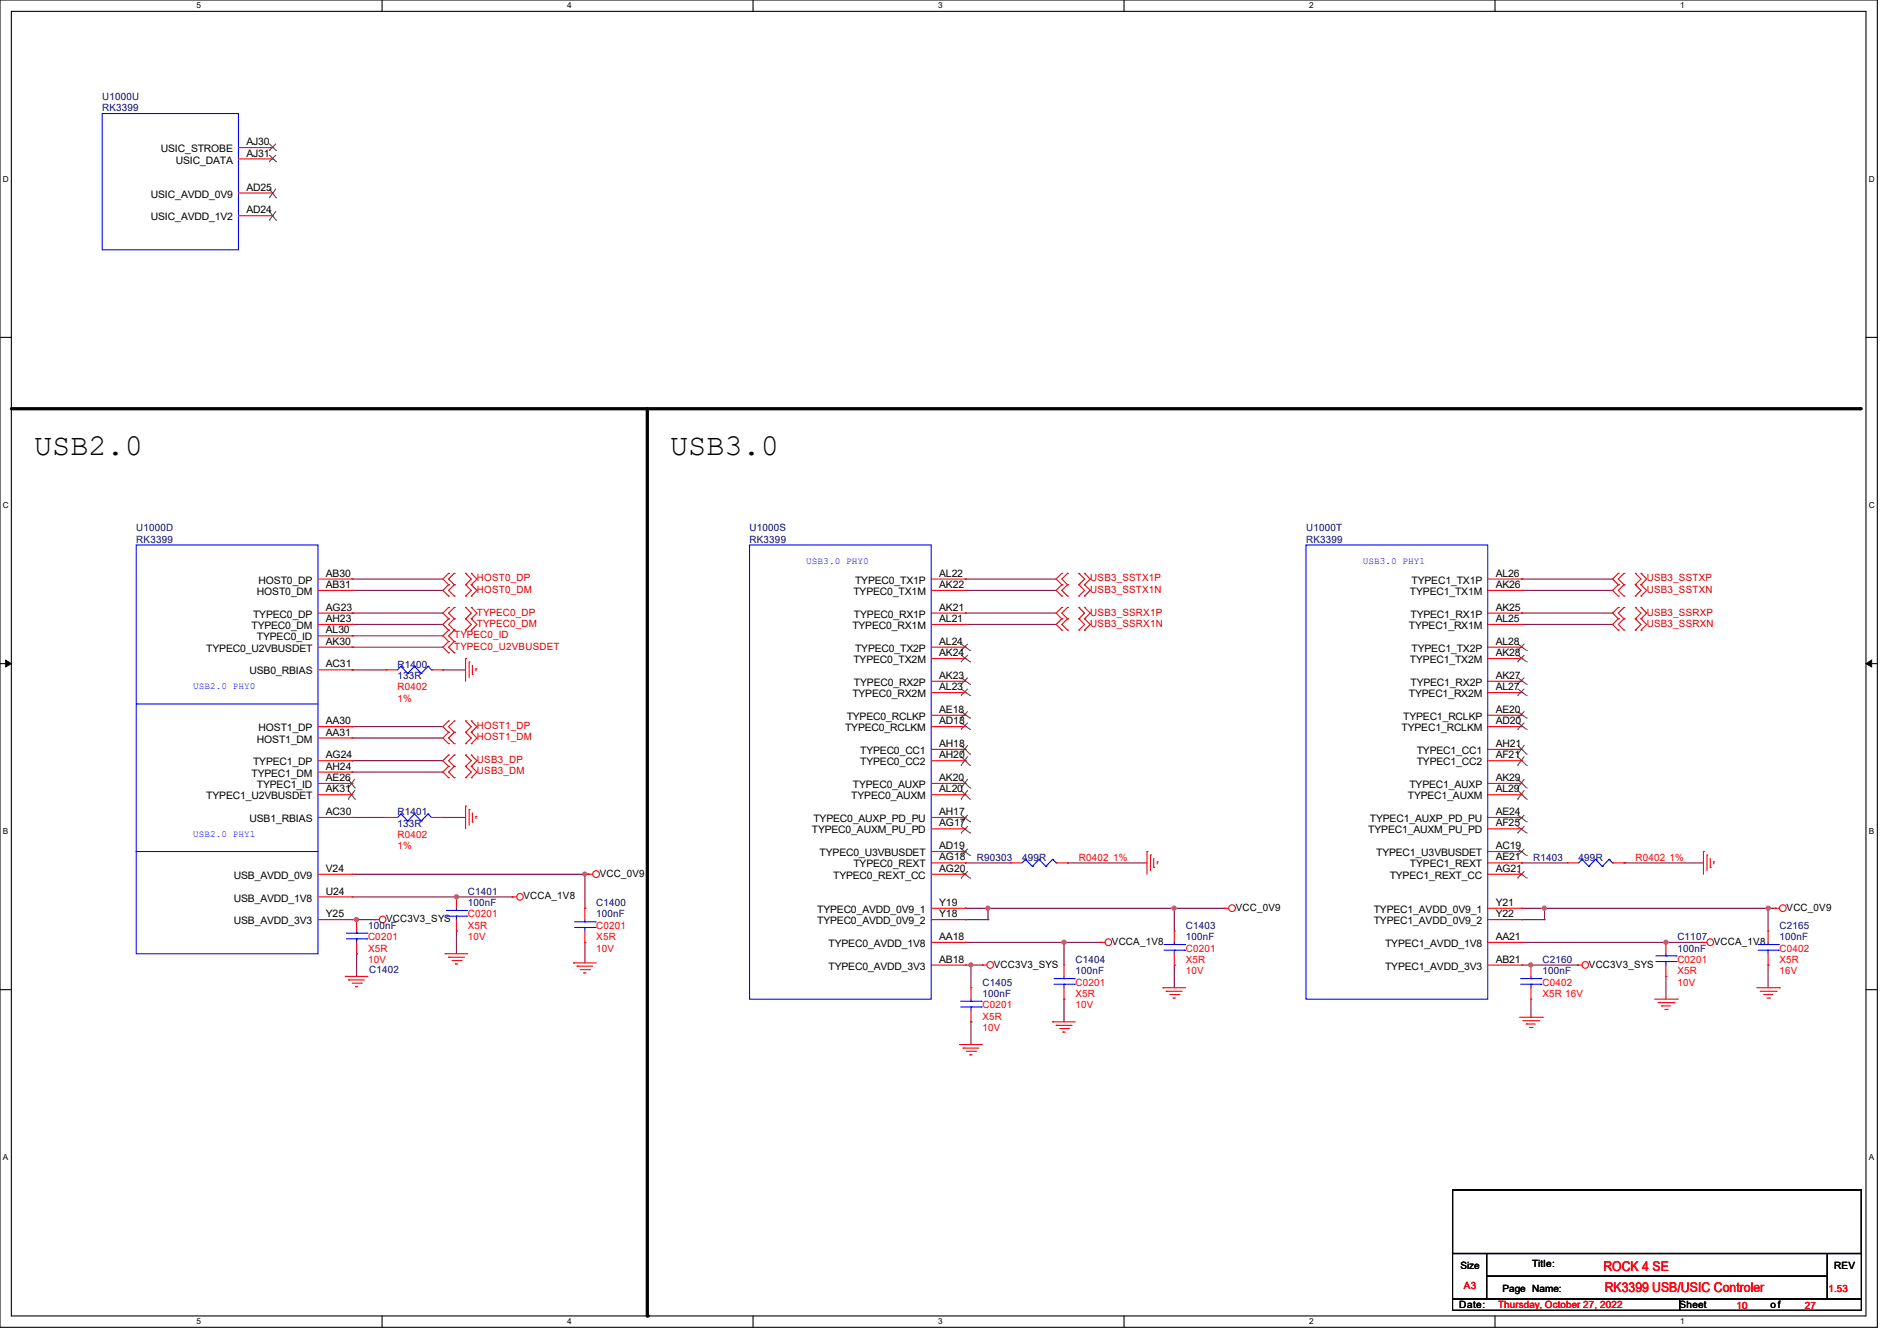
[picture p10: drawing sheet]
<svg xmlns="http://www.w3.org/2000/svg" width="297mm" height="210mm" viewBox="0 0 297 210" stroke-linecap="round" stroke-linejoin="round" font-family="sans-serif">
<path d="M0 0h293.9v207.9h-293.9zM1.8 1.8h290.3v204.3h-290.3z" fill="none" stroke="#000" stroke-width=".17"/>
<g fill="#fff">
<path d="M30.8 .2h.7v1.4h-.7z"/>
<path d="M30.8 206.2h.7v1.4h-.7z"/>
</g>
<path d="M59.8 0v1.8M59.8 206.1v1.8" fill="none" stroke="#000" stroke-width=".17"/>
<g fill="#fff">
<path d="M88.8 .2h.7v1.4h-.7z"/>
<path d="M88.8 206.2h.7v1.4h-.7z"/>
</g>
<path d="M117.9 0v1.8M117.9 206.1v1.8" fill="none" stroke="#000" stroke-width=".17"/>
<g fill="#fff">
<path d="M146.9 .2h.7v1.4h-.7z"/>
<path d="M146.9 206.2h.7v1.4h-.7z"/>
</g>
<path d="M176 0v1.8M176 206.1v1.8" fill="none" stroke="#000" stroke-width=".17"/>
<g fill="#fff">
<path d="M205 .2h.7v1.4h-.7z"/>
<path d="M205 206.2h.7v1.4h-.7z"/>
</g>
<path d="M234.1 0v1.8M234.1 206.1v1.8" fill="none" stroke="#000" stroke-width=".17"/>
<g fill="#fff">
<path d="M263.1 .2h.6v1.4h-.6z"/>
<path d="M263.1 206.2h.6v1.4h-.6z"/>
<path d="M.5 27.3h.9v1.4h-.9z"/>
<path d="M292.6 27.3h.9v1.4h-.9z"/>
<path d="M.5 78.4h.9v1.4h-.9z"/>
<path d="M292.6 78.4h.9v1.4h-.9z"/>
</g>
<path d="M0 52.8h1.8M292.1 52.8h1.8" fill="none" stroke="#000" stroke-width=".17"/>
<g fill="#fff">
<path d="M.5 129.5h.8v1.4h-.8z"/>
<path d="M292.6 129.5h.8v1.4h-.8z"/>
</g>
<path d="M0 103.9h1.8M292.1 103.9h1.8" fill="none" stroke="#000" stroke-width=".17"/>
<path d="M.9 103.4l.9 .5-.9 .5zM292.1 103.9l.9-.5v1z" fill="#000" stroke="#000" stroke-width=".16"/>
<g fill="#fff">
<path d="M.5 180.5h.8v1.4h-.8z"/>
<path d="M292.6 180.5h.8v1.4h-.8z"/>
</g>
<path d="M0 155h1.8M292.1 155h1.8M227.4 186.4h64v9.9h-64zM227.4 196.3h5.3v7.1h-5.3zM232.7 196.3h53.4v3.6h-53.4zM232.7 199.9h53.4v3.5h-53.4zM286.1 196.3h5.3v7.1h-5.3zM227.4 203.4h35.6v1.8h-35.6zM263 203.4h28.4v1.8h-28.4z" fill="none" stroke="#000" stroke-width=".17"/>
<path d="M1.8 64h289.5M101.3 64v142.1" fill="none" stroke="#000" stroke-width=".51"/>
<g fill="#000">
<circle cx="291.3" cy="64" r=".25"/>
<circle cx="101.3" cy="206.1" r=".25"/>
</g>
<g fill="none" stroke="#800040" stroke-width=".17">
<path d="M55.1 90.7h.1M55.1 92.5h.1M55.1 97.8h.1M55.1 96h.1M55.1 99.6h.1M55.1 90.7h14.2M55.1 92.5h14.2M55.1 97.8h14.2M55.1 96h14.2M55.1 99.6h14.2M151.1 97.8h.1M151.1 96h.1"/>
<path d="M151.1 90.7h.1M151.1 92.5h.1M151.1 90.7h14.3M151.1 92.5h14.3M151.1 97.8h14.3M151.1 96h14.3M238.3 97.8h.1M238.3 96h.1M238.3 90.7h.1M238.3 92.5h.1M238.3 90.7h14.2M238.3 92.5h14.2"/>
<path d="M238.3 97.8h14.2M238.3 96h14.2M55.1 104.9h.1M55.1 101.3h.1M55.1 113.8h.1M55.1 115.6h.1M55.1 119.1h.1M55.1 104.9h5.4M55.1 101.3h14.2M55.1 113.8h14.2M55.1 115.6h14.2M55.1 119.1h14.2"/>
<path d="M69.3 104.9h.1M69.3 104.9h3.6M55.1 128h.1M55.1 120.9h.1M55.1 136.9h37M55.1 128h5.4M55.1 120.9h14.2M69.3 128h.1M69.3 128h3.6M91.6 136.9h.1M91.6 136.9v5.3M92.1 136.9h.1"/>
<path d="M151.1 135.1h.1M151.1 135.1h7.1M167.1 135.1h.1M167.1 135.1h12.5M238.3 135.1h.1M238.3 135.1h7.1M254.3 135.1h.1M254.3 135.1h12.4M55.1 140.5h25.1M55.1 144h3.6M55.8 144h.1M55.8 149.4h.1"/>
<path d="M55.8 149.4v3.5M58.7 144h.1M71.5 140.5h.1M71.5 145.8h.1M71.5 145.8v3.6M80.2 140.5h.1M91.6 142.2h.1M91.6 147.6h.1M91.6 147.6v3.2M151.1 142.2h.1M151.1 144h.1M151.1 144h3.6"/>
<path d="M151.1 151.1h2.7M151.1 147.6h21.2M151.1 142.2h40.6M152 151.1h.1M152 151.1v3.6M153.8 151.1h.1M154.7 144h.1M154.7 142.2v1.8M166.6 147.6h.1M166.6 156.5h.1M166.6 147.6v3.5M166.6 156.5v3.5"/>
<path d="M172.3 147.6h.1M183.9 142.2h.1M183.9 151.1h.1M183.9 142.2v3.6M183.9 151.1v3.6M191.7 142.2h.1M238.3 142.2h.1M238.3 144h.1M238.3 144h3.5M238.3 151.1h8.7M238.3 147.6h28.2M238.3 142.2h39.6"/>
<path d="M239.7 151.1h.1M239.7 159.3h.1M239.7 156.5v2.8M241.8 144h.1M241.8 142.2v1.8M247 151.1h.1M260.8 147.6h.1M260.8 152.9h.1M260.8 152.9v3.6M266.5 147.6h.1M276.8 142.2h.1M276.8 151.1h.1"/>
<path d="M276.8 142.2v3.6M276.8 151.1v3.6M277.9 142.2h.1M152 160h.1M152 160v3.6"/>
</g>
<g fill="#f0f" stroke="#f0f" stroke-width=".17">
<circle cx="91.5" cy="136.9" r=".32"/>
<circle cx="154.7" cy="142.2" r=".32"/>
<circle cx="260.8" cy="147.6" r=".33"/>
<circle cx="241.8" cy="142.2" r=".32"/>
<circle cx="276.8" cy="142.2" r=".33"/>
<circle cx="55.8" cy="144" r=".33"/>
<circle cx="71.5" cy="140.4" r=".33"/>
<circle cx="152" cy="151.1" r=".32"/>
<circle cx="166.6" cy="147.6" r=".33"/>
<circle cx="183.8" cy="142.2" r=".33"/>
<circle cx="239.7" cy="151.1" r=".33"/>
</g>
<g fill="none" stroke="#f00" stroke-width=".17">
<path d="M37.3 23.1h5.4M37.3 24.9h5.4M37.3 30.2h5.4M37.3 33.8h5.4M42.7 23.1h.1M42.7 24.9h.1M42.7 30.2h.1M42.7 33.8h.1M49.8 90.7h5.3M49.8 92.5h5.3M49.8 96h5.3M49.8 97.8h5.3"/>
<path d="M49.8 99.6h5.3M55.1 90.7h.1M55.1 92.5h.1M55.1 96h.1M55.1 97.8h.1M55.1 99.6h.1M145.8 90.7h5.3M145.8 92.5h5.3M145.8 96h5.3M145.8 97.8h5.3M151.1 90.7h.1M151.1 92.5h.1"/>
<path d="M151.1 96h.1M151.1 97.8h.1M232.9 90.7h5.4M232.9 92.5h5.4M232.9 96h5.4M232.9 97.8h5.4M238.3 90.7h.1M238.3 92.5h.1M238.3 96h.1M238.3 97.8h.1M49.8 101.3h5.3M49.8 104.9h5.3"/>
<path d="M49.8 113.8h5.3M49.8 115.6h5.3M49.8 119.1h5.3M55.1 101.3h.1M55.1 104.9h.1M55.1 113.8h.1M55.1 115.6h.1M55.1 119.1h.1M60.5 104.9h.1M60.5 104.9h1.7M67.6 104.9h1.7M69.3 104.9h.1"/>
<path d="M72.9 103.1h.1M72.9 103.1v3.6M73.4 103.7h.1M73.4 103.7v2.4M74 105.6h.1M74 104.2v1.4M74.5 104.7h.1M74.5 104.7v.4M145.8 101.3h5.3M145.8 113.8h5.3M145.8 119.1h5.3M145.8 103.1h5.3"/>
<path d="M145.8 106.7h5.3M145.8 108.5h5.3M145.8 112h5.3M145.8 117.3h5.3M151.1 101.3h.1M151.1 103.1h.1M151.1 106.7h.1M151.1 108.5h.1M151.1 112h.1M151.1 113.8h.1M151.1 117.3h.1M151.1 119.1h.1"/>
<path d="M232.9 101.3h5.4M232.9 113.8h5.4M232.9 119.1h5.4M232.9 103.1h5.4M232.9 106.7h5.4M232.9 108.5h5.4M232.9 112h5.4M232.9 117.3h5.4M238.3 101.3h.1M238.3 103.1h.1M238.3 106.7h.1M238.3 108.5h.1"/>
<path d="M238.3 112h.1M238.3 113.8h.1M238.3 117.3h.1M238.3 119.1h.1M49.8 136.9h5.3M49.8 120.9h5.3M49.8 122.7h5.3M49.8 124.5h5.3M49.8 128h5.3M55.1 120.9h.1M55.1 122.7h.1M55.1 124.5h.1"/>
<path d="M55.1 128h.1M55.1 136.9h.1M60.5 128h.1M60.5 128h1.7M67.6 128h1.7M69.3 128h.1M72.9 126.2h.1M72.9 126.2v3.6M73.4 126.8h.1M73.4 126.8v2.4M74 128.7h.1M74 127.3v1.4"/>
<path d="M74.5 127.8h.1M74.5 127.8v.4M92.1 136.9h.1M92.1 136.9h.7M145.8 136.9h5.3M145.8 122.7h5.3M145.8 124.5h5.3M145.8 128h5.3M145.8 129.8h5.3M145.8 135.1h5.3M145.8 133.3h5.3M151.1 122.7h.1"/>
<path d="M151.1 124.5h.1M151.1 128h.1M151.1 129.8h.1M151.1 135.1h.1M151.1 136.9h.1M151.1 133.3h.1M158.2 135.1h.1M158.2 135.1h1.8M165.4 135.1h1.7M167.1 135.1h.1M179.6 133.3h.1M179.6 133.3v3.6"/>
<path d="M180.1 133.9h.1M180.1 133.9v2.5M180.6 135.8h.1M180.6 134.4v1.4M181.2 135h.1M181.2 135v.3M232.9 136.9h5.4M232.9 122.7h5.4M232.9 124.5h5.4M232.9 128h5.4M232.9 129.8h5.4M232.9 135.1h5.4"/>
<path d="M232.9 133.3h5.4M238.3 122.7h.1M238.3 124.5h.1M238.3 128h.1M238.3 129.8h.1M238.3 135.1h.1M238.3 136.9h.1M238.3 133.3h.1M245.4 135.1h.1M245.4 135.1h1.7M252.5 135.1h1.8M254.3 135.1h.1"/>
<path d="M266.7 133.3h.1M266.7 133.3v3.6M267.3 133.9h.1M267.3 133.9v2.5M267.8 135.8h.1M267.8 134.4v1.4M268.3 135h.1M268.3 135v.3M49.8 144h5.3M49.8 140.5h5.3M54.1 152.9h.1M54.1 152.9h3.5"/>
<path d="M54.6 153.5h.1M54.6 153.5h2.5M55.1 140.5h.1M55.1 144h.1M55.1 154h1.5M55.7 154.5h.1M55.7 154.5h.3M55.8 144h.1M55.8 149.4h.1M55.8 144v1.8M55.8 147.6v1.8M56.6 154h.1"/>
<path d="M58.7 144h.1M58.7 144h.7M69.7 149.4h.1M69.7 149.4h3.5M70.2 149.9h.1M70.2 149.9h2.5M70.8 150.4h1.4M71.3 151h.1M71.3 151h.4M71.5 140.5h.1M71.5 145.8h.1M71.5 140.5v1.7"/>
<path d="M71.5 144v1.8M72.2 150.4h.1M80.2 140.5h.1M80.2 140.5h.7M89.8 150.8h.1M89.8 150.8h3.5M90.3 151.3h.1M90.3 151.3h2.5M90.8 151.8h1.5M91.4 152.4h.1M91.4 152.4h.3M91.6 142.2h.1"/>
<path d="M91.6 147.6h.1M91.6 142.2v1.8M91.6 145.8v1.8M92.3 151.8h.1M145.8 144h5.3M145.8 151.1h5.3M145.8 142.2h5.3M145.8 147.6h5.3M151.1 142.2h.1M151.1 144h.1M151.1 147.6h.1M151.1 151.1h.1"/>
<path d="M152 154.7h.1M152 154.7v1.8M152 158.2v1.8M153.8 151.1h.1M153.8 151.1h.7M166.6 151.1h.1M166.6 156.5h.1M166.6 151.1v1.8M166.6 154.7v1.8M172.3 147.6h.1M172.3 147.6h.7M182.1 154.7h.1"/>
<path d="M182.1 154.7h3.5M182.6 155.2h.1M182.6 155.2h2.5M183.1 155.7h1.5M183.7 156.3h.1M183.7 156.3h.3M183.9 145.8h.1M183.9 151.1h.1M183.9 145.8v1.8M183.9 149.4v1.7M184.6 155.7h.1M191.7 142.2h.1"/>
<path d="M191.7 142.2h.7M232.9 144h5.4M232.9 151.1h5.4M232.9 142.2h5.4M232.9 147.6h5.4M237.9 159.3h3.6M238.3 142.2h.1M238.3 144h.1M238.3 147.6h.1M238.3 151.1h.1M238.4 159.9h2.5M239.7 151.1h.1"/>
<path d="M239.7 156.5h.1M239.7 151.1v1.8M239.7 154.7v1.8M240.9 159.9h.1M241.5 159.3h.1M247 151.1h.1M247 151.1h.7M259 156.5h3.6M259.6 157h2.5M260.1 157.5h.1M260.1 157.5h1.4M260.6 158.1h.4"/>
<path d="M260.8 147.6h.1M260.8 152.9h.1M260.8 147.6v1.8M260.8 151.1v1.8M261 158.1h.1M262.1 157h.1M262.6 156.5h.1M266.5 147.6h.1M266.5 147.6h.8M275 154.7h3.6M275.6 155.2h2.5M276.1 155.7h.1"/>
<path d="M276.1 155.7h1.4M276.6 156.3h.4M276.8 145.8h.1M276.8 151.1h.1M276.8 145.8v1.8M276.8 149.4v1.7M277 156.3h.1M277.9 142.2h.1M277.9 142.2h.7M278.1 155.2h.1M278.6 154.7h.1M150.2 163.6h.1"/>
<path d="M150.2 163.6h3.6M150.8 164.1h.1M150.8 164.1h2.4M151.3 164.6h1.4M151.8 165.2h.1M151.8 165.2h.4M152 160h.1M152.7 164.6h.1M164.8 160h.1M164.8 160h3.6M165.4 160.6h.1M165.4 160.6h2.5"/>
<path d="M165.9 161.1h1.4M166.4 161.6h.1M166.4 161.6h.4M167.3 161.1h.1M239 160.4h.1M239 160.4h1.4M239.5 160.9h.4M239.9 160.9h.1"/>
<circle cx="93.3" cy="136.9" r=".53"/>
<circle cx="59.9" cy="144" r=".52"/>
<circle cx="81.4" cy="140.4" r=".52"/>
<circle cx="155" cy="151.1" r=".52"/>
<circle cx="173.5" cy="147.6" r=".52"/>
<circle cx="192.9" cy="142.2" r=".53"/>
<circle cx="248.2" cy="151.1" r=".52"/>
<circle cx="267.7" cy="147.6" r=".52"/>
<circle cx="279.1" cy="142.2" r=".53"/>
</g>
<g fill="none" stroke="#d50000" stroke-width=".17">
<path d="M70.2 89.8h.1M70.2 91.6h.1M70.2 93.3h.1M70.2 95.1h.1M70.2 96.9h.1M70.2 98.7h.1M70.2 89.8l-.9 .9 .9 .9M70.2 95.1l-.9 .9 .9 .9M70.2 91.6l-.9 .9 .9 .8M70.2 96.9l-.9 .9 .9 .9M70.2 98.7l-.9 .9 .9 .9M71.1 91.6h.1"/>
<path d="M71.1 89.8h.1M71.1 93.3h.1M71.1 96.9h.1M71.1 95.1h.1M71.1 98.7h.1M71.1 89.8l-.9 .9 .9 .9M71.1 91.6l-.9 .9 .9 .8M71.1 95.1l-.9 .9 .9 .9M71.1 98.7l-.9 .9 .9 .9M71.1 96.9l-.9 .9 .9 .9M72.9 91.6h.1M72.9 89.8h.1"/>
<path d="M72.9 93.3h.1M72.9 96.9h.1M72.9 95.1h.1M72.9 98.7h.1M72.9 96.9l.9 .9-.9 .9M72.9 89.8l.9 .9-.9 .9M72.9 95.1l.9 .9-.9 .9M72.9 91.6l.9 .9-.9 .8M73.8 91.6h.1M73.8 89.8h.1M73.8 93.3h.1M73.8 96.9h.1"/>
<path d="M73.8 95.1h.1M73.8 98.7h.1M73.8 95.1l.9 .9-.9 .9M73.8 89.8l.9 .9-.9 .9M73.8 96.9l.9 .9-.9 .9M73.8 91.6l.9 .9-.9 .8M166.2 89.8h.1M166.2 91.6h.1M166.2 93.3h.1M166.2 95.1h.1M166.2 96.9h.1M166.2 98.7h.1"/>
<path d="M166.2 89.8l-.8 .9 .8 .9M166.2 95.1l-.8 .9 .8 .9M166.2 91.6l-.8 .9 .8 .8M166.2 96.9l-.8 .9 .8 .9M167.1 91.6h.1M167.1 89.8h.1M167.1 93.3h.1M167.1 96.9h.1M167.1 95.1h.1M167.1 98.7h.1M167.1 89.8l-.9 .9 .9 .9M167.1 91.6l-.9 .9 .9 .8"/>
<path d="M167.1 95.1l-.9 .9 .9 .9M167.1 96.9l-.9 .9 .9 .9M168.9 91.6h.1M168.9 89.8h.1M168.9 93.3h.1M168.9 96.9h.1M168.9 95.1h.1M168.9 98.7h.1M168.9 89.8l.9 .9-.9 .9M168.9 95.1l.9 .9-.9 .9M168.9 91.6l.9 .9-.9 .8M168.9 96.9l.9 .9-.9 .9"/>
<path d="M169.8 91.6h.1M169.8 89.8h.1M169.8 93.3h.1M169.8 96.9h.1M169.8 95.1h.1M169.8 98.7h.1M169.8 89.8l.9 .9-.9 .9M169.8 96.9l.9 .9-.9 .9M169.8 91.6l.9 .9-.9 .8M169.8 95.1l.9 .9-.9 .9M253.4 89.8h.1M253.4 91.6h.1"/>
<path d="M253.4 93.3h.1M253.4 95.1h.1M253.4 96.9h.1M253.4 98.7h.1M253.4 89.8l-.9 .9 .9 .9M253.4 95.1l-.9 .9 .9 .9M253.4 91.6l-.9 .9 .9 .8M253.4 96.9l-.9 .9 .9 .9M254.3 91.6h.1M254.3 89.8h.1M254.3 93.3h.1M254.3 96.9h.1"/>
<path d="M254.3 95.1h.1M254.3 98.7h.1M254.3 89.8l-.9 .9 .9 .9M254.3 91.6l-.9 .9 .9 .8M254.3 95.1l-.9 .9 .9 .9M254.3 96.9l-.9 .9 .9 .9M256 91.6h.1M256 89.8h.1M256 93.3h.1M256 96.9h.1M256 95.1h.1M256 98.7h.1"/>
<path d="M256 89.8l.9 .9-.9 .9M256 95.1l.9 .9-.9 .9M256 91.6l.9 .9-.9 .8M256 96.9l.9 .9-.9 .9M256.9 91.6h.1M256.9 89.8h.1M256.9 93.3h.1M256.9 96.9h.1M256.9 95.1h.1M256.9 98.7h.1M256.9 95.1l.9 .9-.9 .9M256.9 89.8l.9 .9-.9 .9"/>
<path d="M256.9 96.9l.9 .9-.9 .9M256.9 91.6l.9 .9-.9 .8M70.2 100.5h.1M70.2 102.2h.1M70.2 112.9h.1M70.2 114.7h.1M70.2 116.5h.1M70.2 118.2h.1M70.2 100.5l-.9 .8 .9 .9M70.2 112.9l-.9 .9 .9 .9M70.2 118.2l-.9 .9 .9 .9M70.2 114.7l-.9 .9 .9 .9"/>
<path d="M71.1 102.2h.1M71.1 100.5h.1M71.1 114.7h.1M71.1 112.9h.1M71.1 116.5h.1M71.1 118.2h.1M71.1 100.5l-.9 .8 .9 .9M71.1 112.9l-.9 .9 .9 .9M71.1 114.7l-.9 .9 .9 .9M71.1 118.2l-.9 .9 .9 .9M72.9 114.7h.1M72.9 112.9h.1"/>
<path d="M72.9 116.5h.1M72.9 118.2h.1M72.9 112.9l.9 .9-.9 .9M72.9 118.2l.9 .9-.9 .9M72.9 114.7l.9 .9-.9 .9M73.8 114.7h.1M73.8 112.9h.1M73.8 116.5h.1M73.8 118.2h.1M73.8 118.2l.9 .9-.9 .9M73.8 112.9l.9 .9-.9 .9M73.8 114.7l.9 .9-.9 .9"/>
<path d="M70.2 120h.1M70.2 121.8h.1M70.2 120l-.9 .9 .9 .9M71.1 120h.1M71.1 121.8h.1M71.1 120l-.9 .9 .9 .9M72.9 120h.1M72.9 121.8h.1M72.9 120l.9 .9-.9 .9M73.8 120h.1M73.8 121.8h.1M73.8 120l.9 .9-.9 .9"/>
</g>
<g fill="none" stroke="#00f" stroke-width=".17">
<path d="M16 17.8h21.3v21.3h-21.3zM21.3 85.3h28.5v64.1h-28.5zM117.3 85.3h28.5v71.2h-28.5zM204.5 85.3h28.4v71.2h-28.4zM21.3 110.2h.1M21.3 110.2h28.5M62.8 104.4h.1M62.8 104.4l-.6 .5M62.8 104.4l1 1.1M63.8 105.5h.1M64.9 104.4h.1M64.9 104.4l-1.1 1.1"/>
<path d="M64.9 104.4l1.1 1.1M66 105.5h.1M67 104.4h.1M67 104.4l-1 1.1M67 104.4l.6 .5M67.6 104.9h.1M21.3 133.3h.1M21.3 133.3h28.5M62.8 127.5h.1M62.8 127.5l-.6 .5M62.8 127.5l1 1.1M63.8 128.6h.1"/>
<path d="M64.9 127.5h.1M64.9 127.5l-1.1 1.1M64.9 127.5l1.1 1.1M66 128.6h.1M67 127.5h.1M67 127.5l-1 1.1M67 127.5l.6 .5M67.6 128h.1M160.6 134.6h.1M160.6 134.6l-.6 .5M160.6 134.6l1 1.1M161.6 135.7h.1"/>
<path d="M162.7 134.6h.1M162.7 134.6l-1.1 1.1M162.7 134.6l1 1.1M163.7 135.7h.1M164.8 134.6h.1M164.8 134.6l-1.1 1.1M164.8 134.6l.6 .5M165.4 135.1h.1M247.7 134.6h.1M247.7 134.6l-.6 .5M247.7 134.6l1.1 1.1M248.8 135.7h.1"/>
<path d="M249.8 134.6h.1M249.8 134.6l-1 1.1M249.8 134.6l1.1 1.1M250.9 135.7h.1M251.9 134.6h.1M251.9 134.6l-1 1.1M251.9 134.6l.6 .5M252.5 135.1h.1M54.2 147h3.2M54.2 146.1h3.2M55.8 146.1h.1M55.8 147h.1"/>
<path d="M55.8 145.8v.3M55.8 147v.6M57.4 147h.1M57.4 146.1h.1M69.9 143.5h3.2M69.9 142.6h3.2M71.5 142.6h.1M71.5 143.5h.1M71.5 142.2v.4M71.5 143.5v.5M73.1 143.5h.1M73.1 142.6h.1"/>
<path d="M90 145.2h3.2M90 144.4h3.2M91.6 144.4h.1M91.6 145.2h.1M91.6 144v.4M91.6 145.2v.6M93.2 145.2h.1M93.2 144.4h.1M150.4 157.7h3.2M150.4 156.8h3.2M152 156.8h.1M152 157.7h.1"/>
<path d="M152 156.5v.3M152 157.7v.5M153.6 157.7h.1M153.6 156.8h.1M165 154.1h3.2M165 153.2h3.2M166.6 153.2h.1M166.6 154.1h.1M166.6 152.9v.3M166.6 154.1v.6M168.2 154.1h.1M168.2 153.2h.1"/>
<path d="M182.2 148.8h3.3M182.2 147.9h3.3M183.9 147.9h.1M183.9 148.8h.1M183.9 147.6v.3M183.9 148.8v.6M185.5 148.8h.1M185.5 147.9h.1M238.1 154.1h3.2M238.1 153.2h3.2M239.7 153.2h.1M239.7 154.1h.1"/>
<path d="M239.7 152.9v.3M239.7 154.1v.6M241.3 154.1h.1M241.3 153.2h.1M259.2 150.6h3.2M259.2 149.7h3.2M260.8 149.7h.1M260.8 150.6h.1M260.8 149.4v.3M260.8 150.6v.5M262.4 150.6h.1M262.4 149.7h.1"/>
<path d="M275.3 148.8h3.1M275.3 147.9h3.1M276.8 147.9h.1M276.8 148.8h.1M276.8 147.6v.3M276.8 148.8v.6M278.4 148.8h.1M278.4 147.9h.1"/>
</g>
<g fill="none" stroke="#804000" stroke-width=".16">
<path d="M42.2 23.6h.1M42.2 25.3h.1M42.2 31h.1M42.2 34.5h.1M42.2 22.5l1 1.1M42.2 24.3l1 1M42.2 29.6l1 1.4M42.2 33.1l1 1.4M43.2 23.6h.1M43.2 25.3h.1M43.2 31h.1M43.2 34.5h.1"/>
<path d="M43.2 22.5l-1 1.1M43.2 24.3l-1 1M43.2 29.6l-1 1.4M43.2 33.1l-1 1.4M150.5 101.9h.1M150.5 103.6h.1M150.5 107.2h.1M150.5 108.9h.1M150.5 112.5h.1M150.5 114.2h.1M150.5 118.1h.1M150.5 119.9h.1"/>
<path d="M150.5 100.8l1.4 1.1M150.5 102.6l1.4 1M150.5 106.1l1.4 1.1M150.5 107.9l1.4 1M150.5 111.4l1.4 1.1M150.5 113.2l1.4 1M150.5 116.7l1.4 1.4M150.5 118.5l1.4 1.4M151.5 100.8l-1 1.1M151.5 102.6l-1 1M151.5 106.1l-1 1.1M151.5 107.9l-1 1"/>
<path d="M151.5 111.4l-1 1.1M151.5 113.2l-1 1M151.5 116.7l-1 1.4M151.5 118.5l-1 1.4M151.9 101.9h.1M151.9 103.6h.1M151.9 107.2h.1M151.9 108.9h.1M151.9 112.5h.1M151.9 114.2h.1M151.9 118.1h.1M151.9 119.9h.1"/>
<path d="M237.6 101.9h.1M237.6 103.6h.1M237.6 107.2h.1M237.6 108.9h.1M237.6 112.5h.1M237.6 114.2h.1M237.6 118.1h.1M237.6 119.9h.1M237.6 100.8l1.4 1.1M237.6 102.6l1.4 1M237.6 106.1l1.4 1.1M237.6 107.9l1.4 1"/>
<path d="M237.6 111.4l1.4 1.1M237.6 113.2l1.4 1M237.6 116.7l1.4 1.4M237.6 118.5l1.4 1.4M238.7 100.8l-1.1 1.1M238.7 102.6l-1.1 1M238.7 106.1l-1.1 1.1M238.7 107.9l-1.1 1M238.7 111.4l-1.1 1.1M238.7 113.2l-1.1 1M238.7 116.7l-1.1 1.4M238.7 118.5l-1.1 1.4"/>
<path d="M239 101.9h.1M239 103.6h.1M239 107.2h.1M239 108.9h.1M239 112.5h.1M239 114.2h.1M239 118.1h.1M239 119.9h.1M54.5 123.4h.1M54.5 125.2h.1M54.5 122l1.1 1.4M54.5 123.7l1.1 1.5"/>
<path d="M55.6 123.4h.1M55.6 125.2h.1M55.6 122l-1.1 1.4M55.6 123.7l-1.1 1.5M150.5 123.4h.1M150.5 125.2h.1M150.5 128.7h.1M150.5 130.4h.1M150.5 137.5h.1M150.5 134h.1M150.5 122l1.4 1.4M150.5 123.7l1.4 1.5"/>
<path d="M150.5 127.6l1.4 1.1M150.5 129.4l1.4 1M150.5 136.4l1.4 1.1M150.5 132.9l1.4 1.1M151.5 122l-1 1.4M151.5 123.7l-1 1.5M151.5 127.6l-1 1.1M151.5 129.4l-1 1M151.5 136.4l-1 1.1M151.5 132.9l-1 1.1M151.9 123.4h.1M151.9 125.2h.1"/>
<path d="M151.9 128.7h.1M151.9 130.4h.1M151.9 137.5h.1M151.9 134h.1M237.6 123.4h.1M237.6 125.2h.1M237.6 128.7h.1M237.6 130.4h.1M237.6 137.5h.1M237.6 134h.1M237.6 122l1.4 1.4M237.6 123.7l1.4 1.5"/>
<path d="M237.6 127.6l1.4 1.1M237.6 129.4l1.4 1M237.6 136.4l1.4 1.1M237.6 132.9l1.4 1.1M238.7 122l-1.1 1.4M238.7 123.7l-1.1 1.5M238.7 127.6l-1.1 1.1M238.7 129.4l-1.1 1M238.7 136.4l-1.1 1.1M238.7 132.9l-1.1 1.1M239 123.4h.1M239 125.2h.1"/>
<path d="M239 128.7h.1M239 130.4h.1M239 137.5h.1M239 134h.1"/>
</g>
<g font-size="4.7">
<text x="5.3" y="71.3">USB2.0</text>
<text x="104.9" y="71.3">USB3.0</text>
</g>
<g font-size="2.1" fill="#f00">
<text x="251" y="199">ROCK 4 SE</text>
<text x="251.2" y="202.3">RK3399 USB/USIC Controler</text>
</g>
<g font-size="1.6" fill="#000080">
<text x="16" y="15.7">U1000U</text>
<text x="16" y="17.4">RK3399</text>
<text x="21.3" y="83.2">U1000D</text>
<text x="117.4" y="83.2">U1000S</text>
<text x="204.5" y="83.2">U1000T</text>
<text x="21.3" y="85">RK3399</text>
<text x="117.4" y="85">RK3399</text>
<text x="204.5" y="85">RK3399</text>
<text x="62.2" y="104.6">R1400</text>
<text x="62.2" y="106.3">133R</text>
<text x="62.2" y="127.7">R1401</text>
<text x="62.2" y="129.5">133R</text>
<text x="152.9" y="134.8">R90303</text>
<text x="160" y="134.8">499R</text>
<text x="240" y="134.8">R1403</text>
<text x="247.2" y="134.8">499R</text>
<text x="73.2" y="140.1">C1401</text>
<text x="73.2" y="141.9">100nF</text>
<text x="93.4" y="141.9">C1400</text>
<text x="93.4" y="143.7">100nF</text>
<text x="57.6" y="145.5">100nF</text>
<text x="185.6" y="145.5">C1403</text>
<text x="185.6" y="147.2">100nF</text>
<text x="262.6" y="147.2">C1107</text>
<text x="262.6" y="149">100nF</text>
<text x="278.6" y="145.5">C2165</text>
<text x="278.6" y="147.2">100nF</text>
<text x="57.8" y="152.4">C1402</text>
<text x="153.8" y="154.3">C1405</text>
<text x="168.4" y="150.8">C1404</text>
<text x="168.4" y="152.6">100nF</text>
<text x="241.5" y="150.8">C2160</text>
<text x="241.5" y="152.6">100nF</text>
<text x="153.8" y="156.1">100nF</text>
</g>
<g font-size="1.6">
<text x="25.2" y="23.8">USIC_STROBE</text>
<text x="38.6" y="22.7">AJ30</text>
<text x="27.5" y="25.6">USIC_DATA</text>
<text x="38.6" y="24.5">AJ31</text>
<text x="38.6" y="29.8">AD25</text>
<text x="23.6" y="30.9">USIC_AVDD_0V9</text>
<text x="23.6" y="34.5">USIC_AVDD_1V2</text>
<text x="38.6" y="33.4">AD24</text>
<text x="40.2" y="93.2">HOST0_DM</text>
<text x="40.5" y="91.4">HOST0_DP</text>
<text x="51" y="90.3">AB30</text>
<text x="51" y="92.1">AB31</text>
<text x="51" y="95.6">AG23</text>
<text x="133.6" y="93.2">TYPEC0_TX1M</text>
<text x="133.9" y="91.4">TYPEC0_TX1P</text>
<text x="147" y="90.3">AL22</text>
<text x="147" y="92.1">AK22</text>
<text x="147" y="95.6">AK21</text>
<text x="220.7" y="93.2">TYPEC1_TX1M</text>
<text x="221" y="91.4">TYPEC1_TX1P</text>
<text x="234.2" y="90.3">AL26</text>
<text x="234.2" y="92.1">AK26</text>
<text x="234.2" y="95.6">AK25</text>
<text x="39.4" y="98.5">TYPEC0_DM</text>
<text x="39.6" y="96.7">TYPEC0_DP</text>
<text x="40.2" y="100.3">TYPEC0_ID</text>
<text x="51" y="97.4">AH23</text>
<text x="51" y="99.2">AL30</text>
<text x="51" y="101">AK30</text>
<text x="133.4" y="98.5">TYPEC0_RX1M</text>
<text x="133.7" y="96.7">TYPEC0_RX1P</text>
<text x="147" y="97.4">AL21</text>
<text x="147" y="101">AL24</text>
<text x="220.6" y="98.5">TYPEC1_RX1M</text>
<text x="220.8" y="96.7">TYPEC1_RX1P</text>
<text x="234.2" y="97.4">AL25</text>
<text x="234.2" y="101">AL28</text>
<text x="32.3" y="102.1">TYPEC0_U2VBUSDET</text>
<text x="39.1" y="105.6">USB0_RBIAS</text>
<text x="51" y="104.5">AC31</text>
<text x="133.6" y="103.8">TYPEC0_TX2M</text>
<text x="133.7" y="107.4">TYPEC0_RX2P</text>
<text x="133.9" y="102.1">TYPEC0_TX2P</text>
<text x="147" y="102.7">AK24</text>
<text x="147" y="106.3">AK23</text>
<text x="220.7" y="103.8">TYPEC1_TX2M</text>
<text x="220.8" y="107.4">TYPEC1_RX2P</text>
<text x="221" y="102.1">TYPEC1_TX2P</text>
<text x="234.2" y="102.7">AK28</text>
<text x="234.2" y="106.3">AK27</text>
<text x="51" y="113.4">AA30</text>
<text x="132.6" y="112.7">TYPEC0_RCLKP</text>
<text x="133.4" y="109.2">TYPEC0_RX2M</text>
<text x="147" y="108.1">AL23</text>
<text x="147" y="111.6">AE18</text>
<text x="147" y="113.4">AD18</text>
<text x="219.7" y="112.7">TYPEC1_RCLKP</text>
<text x="220.6" y="109.2">TYPEC1_RX2M</text>
<text x="234.2" y="108.1">AL27</text>
<text x="234.2" y="111.6">AE20</text>
<text x="234.2" y="113.4">AD20</text>
<text x="39.6" y="119.8">TYPEC1_DP</text>
<text x="40.2" y="116.3">HOST1_DM</text>
<text x="40.5" y="114.5">HOST1_DP</text>
<text x="51" y="115.2">AA31</text>
<text x="51" y="118.7">AG24</text>
<text x="132.3" y="114.5">TYPEC0_RCLKM</text>
<text x="134.7" y="118.1">TYPEC0_CC1</text>
<text x="134.7" y="119.8">TYPEC0_CC2</text>
<text x="147" y="117">AH18</text>
<text x="147" y="118.7">AH20</text>
<text x="219.4" y="114.5">TYPEC1_RCLKM</text>
<text x="221.8" y="118.1">TYPEC1_CC1</text>
<text x="221.8" y="119.8">TYPEC1_CC2</text>
<text x="234.2" y="117">AH21</text>
<text x="234.2" y="118.7">AF21</text>
<text x="32.3" y="125.2">TYPEC1_U2VBUSDET</text>
<text x="39.4" y="121.6">TYPEC1_DM</text>
<text x="40.2" y="123.4">TYPEC1_ID</text>
<text x="51" y="120.5">AH24</text>
<text x="51" y="122.3">AE26</text>
<text x="51" y="124.1">AK31</text>
<text x="133.3" y="125.2">TYPEC0_AUXM</text>
<text x="133.5" y="123.4">TYPEC0_AUXP</text>
<text x="147" y="122.3">AK20</text>
<text x="147" y="124.1">AL20</text>
<text x="220.4" y="125.2">TYPEC1_AUXM</text>
<text x="220.7" y="123.4">TYPEC1_AUXP</text>
<text x="234.2" y="122.3">AK29</text>
<text x="234.2" y="124.1">AL29</text>
<text x="39.1" y="128.7">USB1_RBIAS</text>
<text x="51" y="127.6">AC30</text>
<text x="127.1" y="130.5">TYPEC0_AUXM_PU_PD</text>
<text x="127.3" y="128.7">TYPEC0_AUXP_PD_PU</text>
<text x="147" y="127.6">AH17</text>
<text x="147" y="129.4">AG17</text>
<text x="214.2" y="130.5">TYPEC1_AUXM_PU_PD</text>
<text x="214.5" y="128.7">TYPEC1_AUXP_PD_PU</text>
<text x="234.2" y="127.6">AE24</text>
<text x="234.2" y="129.4">AF25</text>
<text x="36.6" y="137.6">USB_AVDD_0V9</text>
<text x="51" y="136.5">V24</text>
<text x="93.9" y="137.3">VCC_0V9</text>
<text x="128.3" y="134.1">TYPEC0_U3VBUSDET</text>
<text x="130.4" y="137.6">TYPEC0_REXT_CC</text>
<text x="133.6" y="135.8">TYPEC0_REXT</text>
<text x="147" y="134.7">AG18</text>
<text x="147" y="136.5">AG20</text>
<text x="147" y="133">AD19</text>
<text x="215.5" y="134.1">TYPEC1_U3VBUSDET</text>
<text x="217.6" y="137.6">TYPEC1_REXT_CC</text>
<text x="220.7" y="135.8">TYPEC1_REXT</text>
<text x="234.2" y="134.7">AE21</text>
<text x="234.2" y="136.5">AG21</text>
<text x="234.2" y="133">AC19</text>
<text x="36.6" y="141.2">USB_AVDD_1V8</text>
<text x="51" y="140.1">U24</text>
<text x="51" y="143.6">Y25</text>
<text x="82" y="140.8">VCCA_1V8</text>
<text x="127.9" y="143">TYPEC0_AVDD_0V9_1</text>
<text x="147" y="141.9">Y19</text>
<text x="147" y="143.6">Y18</text>
<text x="193.5" y="142.6">VCC_0V9</text>
<text x="215.1" y="143">TYPEC1_AVDD_0V9_1</text>
<text x="234.2" y="141.9">Y21</text>
<text x="234.2" y="143.6">Y22</text>
<text x="279.7" y="142.6">VCC_0V9</text>
<text x="36.6" y="144.7">USB_AVDD_3V3</text>
<text x="60.5" y="144.4">VCC3V3_SYS</text>
<text x="127.9" y="144.7">TYPEC0_AVDD_0V9_2</text>
<text x="129.7" y="148.3">TYPEC0_AVDD_1V8</text>
<text x="147" y="147.2">AA18</text>
<text x="174.1" y="148">VCCA_1V8</text>
<text x="215.1" y="144.7">TYPEC1_AVDD_0V9_2</text>
<text x="216.9" y="148.3">TYPEC1_AVDD_1V8</text>
<text x="234.2" y="147.2">AA21</text>
<text x="268.3" y="148">VCCA_1V8</text>
<text x="129.7" y="151.9">TYPEC0_AVDD_3V3</text>
<text x="147" y="150.7">AB18</text>
<text x="155.6" y="151.5">VCC3V3_SYS</text>
<text x="216.9" y="151.9">TYPEC1_AVDD_3V3</text>
<text x="234.2" y="150.7">AB21</text>
<text x="248.8" y="151.5">VCC3V3_SYS</text>
<text x="228.6" y="198.8">Size</text>
<text x="235.2" y="202.4">Page Name:</text>
<text x="239.9" y="198.5">Title:</text>
<text x="287.1" y="198.8">REV</text>
<text x="228.5" y="204.9">Date:</text>
<text x="263" y="204.9">Sheet</text>
<text x="277.2" y="204.9">o f</text>
</g>
<g font-size="1.6" fill="#d50000">
<text x="74.7" y="91.1">HOST0_DP</text>
<text x="74.7" y="92.8">HOST0_DM</text>
<text x="170.7" y="91.1">USB3_SSTX1P</text>
<text x="170.7" y="92.8">USB3_SSTX1N</text>
<text x="257.8" y="91.1">USB3_SSTXP</text>
<text x="257.8" y="92.8">USB3_SSTXN</text>
<text x="71.1" y="101.7">TYPEC0_U2VBUSDET</text>
<text x="71.1" y="99.9">TYPEC0_ID</text>
<text x="74.7" y="96.4">TYPEC0_DP</text>
<text x="74.7" y="98.2">TYPEC0_DM</text>
<text x="170.7" y="96.4">USB3_SSRX1P</text>
<text x="170.7" y="98.2">USB3_SSRX1N</text>
<text x="257.8" y="96.4">USB3_SSRXP</text>
<text x="257.8" y="98.2">USB3_SSRXN</text>
<text x="74.7" y="114.2">HOST1_DP</text>
<text x="74.7" y="116">HOST1_DM</text>
<text x="74.7" y="119.5">USB3_DP</text>
<text x="74.7" y="121.3">USB3_DM</text>
</g>
<g font-size="1.6" fill="#f00">
<text x="62.2" y="108.1">R0402</text>
<text x="62.2" y="109.9">1%</text>
<text x="62.2" y="131.2">R0402</text>
<text x="62.2" y="133">1%</text>
<text x="168.9" y="134.8">R0402</text>
<text x="174.3" y="134.8">1%</text>
<text x="256" y="134.8">R0402</text>
<text x="261.4" y="134.8">1%</text>
<text x="73.2" y="143.7">C0201</text>
<text x="57.6" y="147.2">C0201</text>
<text x="57.6" y="149">X5R</text>
<text x="73.2" y="145.5">X5R</text>
<text x="73.2" y="147.2">10V</text>
<text x="93.4" y="145.5">C0201</text>
<text x="93.4" y="147.2">X5R</text>
<text x="93.4" y="149">10V</text>
<text x="185.6" y="149">C0201</text>
<text x="278.6" y="149">C0402</text>
<text x="57.6" y="150.8">10V</text>
<text x="168.4" y="154.3">C0201</text>
<text x="185.6" y="150.8">X5R</text>
<text x="185.6" y="152.6">10V</text>
<text x="241.5" y="154.3">C0402</text>
<text x="262.6" y="150.8">C0201</text>
<text x="262.6" y="152.6">X5R</text>
<text x="262.6" y="154.3">10V</text>
<text x="278.6" y="150.8">X5R</text>
<text x="278.6" y="152.6">16V</text>
<text x="153.8" y="157.9">C0201</text>
<text x="153.8" y="159.7">X5R</text>
<text x="153.8" y="161.5">10V</text>
<text x="168.4" y="156.1">X5R</text>
<text x="168.4" y="157.9">10V</text>
<text x="241.5" y="156.1">X5R 16V</text>
<text x="229.2" y="201.8">A3</text>
<text x="286.3" y="202.4">1.53</text>
<text x="234.5" y="204.9">Thursday, October 27, 2022</text>
<text x="271.9" y="205">10</text>
<text x="282.6" y="205">27</text>
</g>
<g font-size="1.5" fill="#00f">
<text x="126.2" y="88.3">USB3.0 PHY0</text>
<text x="213.4" y="88.3">USB3.0 PHY1</text>
<text x="30.2" y="107.9">USB2.0 PHY0</text>
<text x="30.2" y="131">USB2.0 PHY1</text>
</g>
<g font-size="1.3">
<text x="30.8" y="1.3">5</text>
<text x="88.8" y="1.3">4</text>
<text x="146.9" y="1.3">3</text>
<text x="205" y="1.3">2</text>
<text x="263.1" y="1.3">1</text>
<text x=".5" y="28.4">D</text>
<text x="292.6" y="28.4">D</text>
<text x=".5" y="79.5">C</text>
<text x="292.6" y="79.5">C</text>
<text x=".5" y="130.6">B</text>
<text x="292.6" y="130.6">B</text>
<text x=".5" y="181.7">A</text>
<text x="292.6" y="181.7">A</text>
<text x="30.8" y="207.4">5</text>
<text x="88.8" y="207.4">4</text>
<text x="146.9" y="207.4">3</text>
<text x="205" y="207.4">2</text>
<text x="263.1" y="207.4">1</text>
</g>
</svg>
